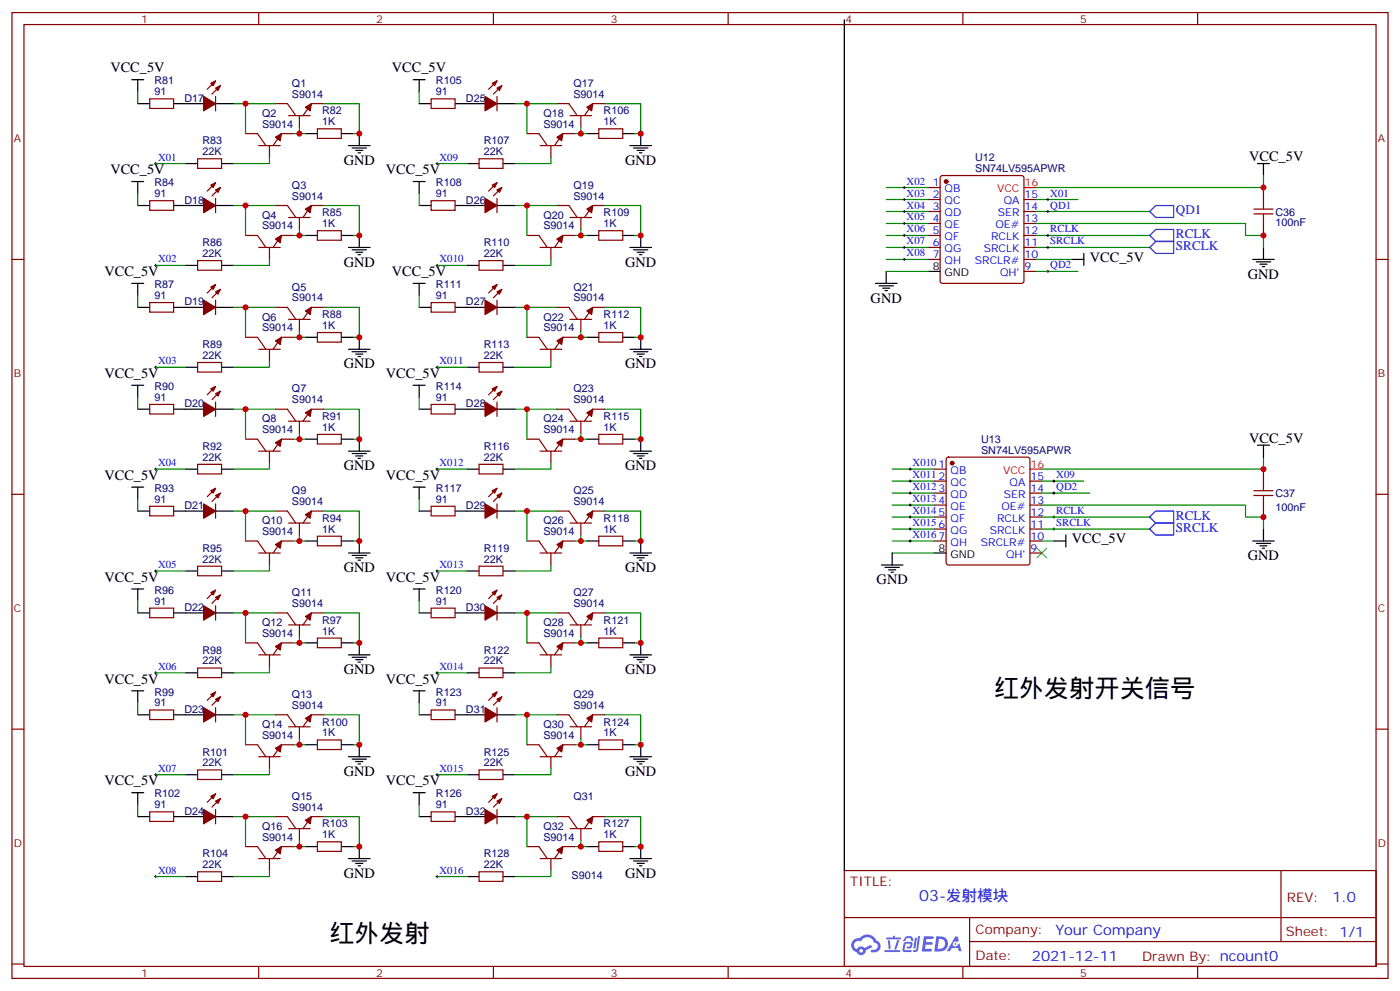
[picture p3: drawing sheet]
<svg xmlns="http://www.w3.org/2000/svg" width="412mm" height="292mm" viewBox="0 0 412 292" stroke-linecap="round" stroke-linejoin="round" font-family="sans-serif">
<g fill="none" stroke="#870000" stroke-width=".35">
<path d="M3.5 3.7h405.4v284.3h-405.4zM7.1 7.2h398.2v277.3h-398.2zM76.2 3.7v3.5M145.3 3.7v3.5M214.5 3.7v3.5M283.6 3.7v3.5M352.8 3.7v3.5M3.5 76.4h3.6M405.3 76.4h3.6M3.5 145.5h3.6M405.3 145.5h3.6M3.5 214.7h3.6"/>
<path d="M405.3 214.7h3.6M248.7 256.3h156.6v28.2h-156.6zM377.3 256.3v20.9M248.7 270.1h156.5M285.6 277.2h119.6M285.6 270.1v14.2M3.5 283.8h3.6M76.2 284.5v3.5M145.3 284.5v3.5M214.5 284.5v3.5M283.6 284.5v3.5M352.8 284.5v3.5"/>
<path d="M405.3 283.8h3.6"/>
</g>
<g fill="#5487ff">
<path d="M272.1 275.6h2.6l.3 .2-.1 .6h-2l-.1 1h1.6l.4 .4-.4 .3h-1.7l-.2 1.2 1.8 .1 .3 .3-.2 .4h-2.9z"/>
<path d="M281.4 275.7h.7l.4 1.3-.7 .3a.74 .74 0 0 0-1.1 .3 .74 .74 0 0 0 .5 1.1 .74 .74 0 0 0 .9-.7l.5-.3 .7 2.4h-.9l-.2-1h-1.9l-.5 1h-.9z"/>
<path d="M269.5 276.1h.6l-.4 2.9a.31 .31 0 0 1-.3 .3 .31 .31 0 0 1-.3-.3z"/>
<path d="M270.4 275.6h.6l-.5 4a.89 .89 0 0 1-.7 .7 .89 .89 0 0 1-.9-.3l1-.5z"/>
<path d="M266.8 275.8l.6-.2 1.2 .1 .5 1.3-.6 .1-.4-.9-1 .1a.95 .95 0 0 1-1 .8l-.1-.2z"/>
<path d="M266.4 277.5l1.8-.2a1.04 1.04 0 0 1 .6 1.1 1.04 1.04 0 0 1-.8 .9h-.7a.29 .29 0 0 1-.3-.4 .29 .29 0 0 1 .3-.2h.7l.2-.8h-1.4l-.4 1.7 1.9 .1a.29 .29 0 0 1 .3 .3 .29 .29 0 0 1-.3 .3h-2l-.4-.3 .2-2.1z"/>
<path d="M260.5 279.7h4.4a.3 .3 0 0 1 .3 .3 .3 .3 0 0 1-.3 .3h-4.3z"/>
<path d="M264.3 276.8h.6l-.5 1.6a1.02 1.02 0 0 1-.7 1.2l-.2-.3z"/>
<path d="M261.5 276.8h.6l.3 2.4-.3 .3-.3-.2z"/>
<path d="M261.1 276h1.9l.2-.5h.5l-.1 .5h1.5a.29 .29 0 0 1 .3 .3 .29 .29 0 0 1-.3 .3h-3.9z"/>
<path d="M275.8 275.6l-.6 4.5h1.4a2.27 2.27 0 0 0 2.7-2.3 2.27 2.27 0 0 0-2.7-2.2zM276.6 276.4a1.5 1.5 0 0 1 1.8 1.6 1.5 1.5 0 0 1-1.9 1.3h-.3z"/>
<path d="M251.4 276.8a2.09 2.09 0 0 0 1 3.5 1.37 1.37 0 0 0 1.5 .9 1.37 1.37 0 0 0 1.1-1.4l2-1-.5-.7-1.8 1a1.4 1.4 0 0 0-2.3 .4 1.32 1.32 0 0 1-.6-1.9 1.32 1.32 0 0 1 1.9-.4 2.02 2.02 0 0 1 2-1.3 2.02 2.02 0 0 1 1.8 1.6 1.09 1.09 0 0 1 1.1 1.4 1.09 1.09 0 0 1-1.6 .7 .41 .41 0 0 0-.5 .3 .41 .41 0 0 0 .4 .5 1.89 1.89 0 0 0 2.4-1.2 1.89 1.89 0 0 0-1.2-2.4 2.98 2.98 0 0 0-5-.6l-1 .1zM253.2 279.9a.52 .52 0 0 1 1 0 .52 .52 0 0 1-1 0z"/>
<circle cx="281.4" cy="277.9" r=".28"/>
</g>
<g fill="none" stroke="#000" stroke-width=".29">
<path d="M45.5 48.2h.7M45.9 47.8v.7M128.4 48.2h.7M128.8 47.8v.7M266 58.7h.7M266 55.2h.7M266.3 54.9v.7M266.3 58.4v.7M308.3 58.7h.7M308.7 58.4v.7M45.5 78.1h.7M45.9 77.8v.7"/>
<path d="M128.4 78.1h.7M128.8 77.8v.7M266 62.3h.7M266 69.3h.7M266 72.8h.7M266 65.8h.7M266 76.4h.7M266.3 61.9v.7M266.3 65.4v.7M266.3 69v.7M266.3 72.5v.7M266.3 76v.7"/>
<path d="M308.3 62.3h.7M308.3 79.9h.7M308.3 69.3h.7M308.3 72.8h.7M308.7 61.9v.7M308.7 69v.7M308.7 72.5v.7M308.7 79.6v.7M45.5 108.1h.7M45.9 107.8v.7M128.4 108.1h.7M128.8 107.8v.7"/>
<path d="M45.5 138.1h.7M45.9 137.8v.7M128.4 138.1h.7M128.8 137.8v.7M267.8 138.1h.7M268.1 137.8v.7M267.8 155.8h.7M267.8 152.2h.7M267.8 145.2h.7M267.8 141.6h.7M267.8 148.7h.7M267.8 159.3h.7"/>
<path d="M268.1 141.3v.7M268.1 144.8v.7M268.1 148.3v.7M268.1 151.9v.7M268.1 155.4v.7M268.1 158.9v.7M310.1 155.8h.7M310.1 152.2h.7M310.1 145.2h.7M310.1 141.6h.7M310.4 141.3v.7M310.4 144.8v.7"/>
<path d="M310.4 151.9v.7M310.4 155.4v.7M45.5 168.1h.7M45.9 167.7v.8M128.4 168.1h.7M128.8 167.7v.8M45.5 198.1h.7M45.9 197.7v.7M128.4 198.1h.7M128.8 197.7v.7M45.5 228.1h.7M45.9 227.7v.7"/>
<path d="M128.4 228.1h.7M128.8 227.7v.7M45.5 258.1h.7M45.9 257.7v.7M128.4 258.1h.7M128.8 257.7v.7"/>
</g>
<g fill="none" stroke="#000" stroke-width=".35">
<path d="M248.7 5.8v250.5M38.8 23.5h3.5M40.6 30.5h3.5M40.6 23.5v3.5M51.2 30.5h8.8M63.5 30.5h5.3M90 39.3h3.5M100.5 39.3h3.6M105.8 39.3v3.6M121.7 23.5h3.5M123.5 30.5h3.5M123.5 23.5v3.5"/>
<path d="M134.1 30.5h8.8M146.4 30.5h5.3M172.9 39.3h3.5M183.4 39.3h3.6M188.7 39.3v3.6M38.8 53.4h3.5M40.6 53.4v3.6M54.7 48.2h3.5M65.3 48.2h3.5M102.7 42.9h6.3M103.7 43.6h4.2M104.8 44.3h2.1"/>
<path d="M105.5 45h.7M121.7 53.4h3.5M123.5 53.4v3.6M137.6 48.2h3.5M148.2 48.2h3.5M185.6 42.9h6.3M186.6 43.6h4.3M187.7 44.3h2.1M188.4 45h.7M370.4 48.2h3.5M372.2 48.2v3.5M40.6 60.5h3.5"/>
<path d="M51.2 60.5h8.8M54.7 78.1h3.5M63.5 60.5h5.3M65.3 78.1h3.5M90 69.3h3.5M100.5 69.3h3.6M102.7 72.8h6.3M103.7 73.6h4.2M104.8 74.3h2.1M105.5 75h.7M105.8 69.3v3.5M123.5 60.5h3.5"/>
<path d="M134.1 60.5h8.8M137.6 78.1h3.5M146.4 60.5h5.3M148.2 78.1h3.5M172.9 69.3h3.5M183.4 69.3h3.6M185.6 72.8h6.3M186.6 73.6h4.3M187.7 74.3h2.1M188.4 75h.7M188.7 69.3v3.5M261.1 79.9v3.5"/>
<path d="M273.4 79.9h3.5M315.7 76.4h3.6M319.3 74.6v3.5M369 76.4h6.4M370.1 77.1h4.2M371.1 77.8h2.1M371.8 78.5h.7M372.2 72.8v3.6M38.8 83.4h3.5M40.6 90.5h3.5M40.6 83.4v3.6M51.2 90.5h8.8"/>
<path d="M63.5 90.5h5.3M90 99.3h3.5M100.5 99.3h3.6M105.8 99.3v3.5M121.7 83.4h3.5M123.5 90.5h3.5M123.5 83.4v3.6M134.1 90.5h8.8M146.4 90.5h5.3M172.9 99.3h3.5M183.4 99.3h3.6M188.7 99.3v3.5"/>
<path d="M257.9 83.4h6.3M258.9 84.1h4.3M260 84.8h2.1M260.7 85.5h.7M38.8 113.4h3.5M40.6 113.4v3.5M54.7 108.1h3.5M65.3 108.1h3.5M102.7 102.8h6.3M103.7 103.5h4.2M104.8 104.2h2.1M105.5 105h.7"/>
<path d="M121.7 113.4h3.5M123.5 113.4v3.5M137.6 108.1h3.5M148.2 108.1h3.5M185.6 102.8h6.3M186.6 103.5h4.3M187.7 104.2h2.1M188.4 105h.7M40.6 120.5h3.5M51.2 120.5h8.8M54.7 138.1h3.5M63.5 120.5h5.3"/>
<path d="M65.3 138.1h3.5M90 129.3h3.5M100.5 129.3h3.6M102.7 132.8h6.3M103.7 133.5h4.2M104.8 134.2h2.1M105.5 134.9h.7M105.8 129.3v3.5M123.5 120.5h3.5M134.1 120.5h8.8M137.6 138.1h3.5M146.4 120.5h5.3"/>
<path d="M148.2 138.1h3.5M172.9 129.3h3.5M183.4 129.3h3.6M185.6 132.8h6.3M186.6 133.5h4.3M187.7 134.2h2.1M188.4 134.9h.7M188.7 129.3v3.5M370.4 131.1h3.5M372.2 131.1v3.5M38.8 143.4h3.5M40.6 150.5h3.5"/>
<path d="M40.6 143.4v3.5M51.2 150.5h8.8M63.5 150.5h5.3M90 159.3h3.5M100.5 159.3h3.6M105.8 159.3v3.5M121.7 143.4h3.5M123.5 150.5h3.5M123.5 143.4v3.5M134.1 150.5h8.8M146.4 150.5h5.3M172.9 159.3h3.5"/>
<path d="M183.4 159.3h3.6M188.7 159.3v3.5M310.4 159.3h3.6M314 157.5v3.5M369 159.3h6.4M370.1 160h4.2M372.2 155.8v3.5M38.8 173.4h3.5M40.6 173.4v3.5M54.7 168.1h3.5M65.3 168.1h3.5M102.7 162.8h6.3"/>
<path d="M103.7 163.5h4.2M104.8 164.2h2.1M105.5 164.9h.7M121.7 173.4h3.5M123.5 173.4v3.5M137.6 168.1h3.5M148.2 168.1h3.5M185.6 162.8h6.3M186.6 163.5h4.3M187.7 164.2h2.1M188.4 164.9h.7M259.6 166.3h6.4"/>
<path d="M260.7 167h4.2M261.8 167.7h2.1M262.5 168.5h.7M262.8 162.8v3.5M275.2 162.8h3.5M371.1 160.7h2.1M371.8 161.4h.7M40.6 180.4h3.5M51.2 180.4h8.8M54.7 198.1h3.5M63.5 180.4h5.3M65.3 198.1h3.5"/>
<path d="M90 189.3h3.5M100.5 189.3h3.6M102.7 192.8h6.3M103.7 193.5h4.2M104.8 194.2h2.1M105.5 194.9h.7M105.8 189.3v3.5M123.5 180.4h3.5M134.1 180.4h8.8M137.6 198.1h3.5M146.4 180.4h5.3M148.2 198.1h3.5"/>
<path d="M172.9 189.3h3.5M183.4 189.3h3.6M185.6 192.8h6.3M186.6 193.5h4.3M187.7 194.2h2.1M188.4 194.9h.7M188.7 189.3v3.5M38.8 203.4h3.5M40.6 210.4h3.5M40.6 203.4v3.5M51.2 210.4h8.8M63.5 210.4h5.3"/>
<path d="M90 219.3h3.5M100.5 219.3h3.6M105.8 219.3v3.5M121.7 203.4h3.5M123.5 210.4h3.5M123.5 203.4v3.5M134.1 210.4h8.8M146.4 210.4h5.3M172.9 219.3h3.5M183.4 219.3h3.6M188.7 219.3v3.5M38.8 233.4h3.5"/>
<path d="M40.6 233.4v3.5M54.7 228.1h3.5M65.3 228.1h3.5M102.7 222.8h6.3M103.7 223.5h4.2M104.8 224.2h2.1M105.5 224.9h.7M121.7 233.4h3.5M123.5 233.4v3.5M137.6 228.1h3.5M148.2 228.1h3.5M185.6 222.8h6.3"/>
<path d="M186.6 223.5h4.3M187.7 224.2h2.1M188.4 224.9h.7M40.6 240.4h3.5M51.2 240.4h8.8M54.7 258.1h3.5M63.5 240.4h5.3M65.3 258.1h3.5M90 249.2h3.5M100.5 249.2h3.6M102.7 252.8h6.3M103.7 253.5h4.2"/>
<path d="M104.8 254.2h2.1M105.5 254.9h.7M105.8 249.2v3.6M123.5 240.4h3.5M134.1 240.4h8.8M137.6 258.1h3.5M146.4 240.4h5.3M148.2 258.1h3.5M172.9 249.2h3.5M183.4 249.2h3.6M185.6 252.8h6.3M186.6 253.5h4.3"/>
<path d="M187.7 254.2h2.1M188.4 254.9h.7M188.7 249.2v3.6"/>
</g>
<g fill="#870000" stroke="#870000" stroke-width=".35">
<path d="M60 58.4l3.5 2.1-3.5 2.1z"/>
<path d="M63.5 55.9l1.4-.7-.7 1.4z"/>
<path d="M62.1 54.5l1.4-.7-.7 1.4z"/>
<path d="M60 88.4l3.5 2.1-3.5 2.1z"/>
<path d="M63.5 85.9l1.4-.7-.7 1.4z"/>
<path d="M62.1 84.5l1.4-.7-.7 1.4z"/>
<path d="M60 118.4l3.5 2.1-3.5 2.1z"/>
<path d="M63.5 115.9l1.4-.7-.7 1.4z"/>
<path d="M62.1 114.5l1.4-.7-.7 1.4z"/>
<path d="M60 148.3l3.5 2.2-3.5 2.1z"/>
<path d="M63.5 145.9l1.4-.7-.7 1.4z"/>
<path d="M62.1 144.5l1.4-.7-.7 1.4z"/>
<path d="M60 178.3l3.5 2.1-3.5 2.2z"/>
<path d="M63.5 175.9l1.4-.7-.7 1.4z"/>
<path d="M62.1 174.4l1.4-.7-.7 1.5z"/>
<path d="M60 208.3l3.5 2.1-3.5 2.1z"/>
<path d="M63.5 205.8l1.4-.7-.7 1.5z"/>
<path d="M62.1 204.4l1.4-.7-.7 1.4z"/>
<path d="M60 238.3l3.5 2.1-3.5 2.1z"/>
<path d="M63.5 235.8l1.4-.7-.7 1.4z"/>
<path d="M62.1 234.4l1.4-.7-.7 1.4z"/>
<path d="M142.9 28.4l3.5 2.1-3.5 2.1z"/>
<path d="M146.4 25.9l1.4-.7-.7 1.4z"/>
<path d="M145 24.5l1.4-.7-.7 1.4z"/>
<path d="M142.9 58.4l3.5 2.1-3.5 2.1z"/>
<path d="M146.4 55.9l1.4-.7-.7 1.4z"/>
<path d="M145 54.5l1.4-.7-.7 1.4z"/>
<path d="M142.9 88.4l3.5 2.1-3.5 2.1z"/>
<path d="M146.4 85.9l1.4-.7-.7 1.4z"/>
<path d="M145 84.5l1.4-.7-.7 1.4z"/>
<path d="M142.9 118.4l3.5 2.1-3.5 2.1z"/>
<path d="M146.4 115.9l1.4-.7-.7 1.4z"/>
<path d="M145 114.5l1.4-.7-.7 1.4z"/>
<path d="M142.9 148.3l3.5 2.2-3.5 2.1z"/>
<path d="M146.4 145.9l1.4-.7-.7 1.4z"/>
<path d="M145 144.5l1.4-.7-.7 1.4z"/>
<path d="M142.9 178.3l3.5 2.1-3.5 2.2z"/>
<path d="M146.4 175.9l1.4-.7-.7 1.4z"/>
<path d="M145 174.4l1.4-.7-.7 1.5z"/>
<path d="M142.9 208.3l3.5 2.1-3.5 2.1z"/>
<path d="M146.4 205.8l1.4-.7-.7 1.5z"/>
<path d="M145 204.4l1.4-.7-.7 1.4z"/>
<path d="M142.9 238.3l3.5 2.1-3.5 2.1z"/>
<path d="M146.4 235.8l1.4-.7-.7 1.4z"/>
<path d="M145 234.4l1.4-.7-.7 1.4z"/>
<path d="M172.9 31.6l1.7-1.1-.3 2.1z"/>
<path d="M164 40.4l1.8-1.1-.3 2.2z"/>
<path d="M172.9 91.5l1.7-1-.3 2.1z"/>
<path d="M164 100.4l1.8-1.1-.3 2.1z"/>
<path d="M172.9 121.5l1.7-1-.3 2.1z"/>
<path d="M164 130.4l1.8-1.1-.3 2.1z"/>
<path d="M172.9 151.5l1.7-1-.3 2.1z"/>
<path d="M164 160.3l1.8-1-.3 2.1z"/>
<path d="M172.9 181.5l1.7-1.1-.3 2.2z"/>
<path d="M164 190.3l1.8-1-.3 2.1z"/>
<path d="M172.9 211.5l1.7-1.1-.3 2.1z"/>
<path d="M164 220.3l1.8-1-.3 2.1z"/>
<path d="M172.9 241.5l1.7-1.1-.3 2.1z"/>
<path d="M164 250.3l1.8-1.1-.3 2.2z"/>
<path d="M172.9 61.6l1.7-1.1-.3 2.1z"/>
<path d="M164 70.4l1.8-1.1-.3 2.1z"/>
<path d="M90 31.6l1.7-1.1-.3 2.1z"/>
<path d="M81.1 40.4l1.8-1.1-.4 2.2z"/>
<path d="M90 91.5l1.7-1-.3 2.1z"/>
<path d="M81.1 100.4l1.8-1.1-.4 2.1z"/>
<path d="M90 121.5l1.7-1-.3 2.1z"/>
<path d="M81.1 130.4l1.8-1.1-.4 2.1z"/>
<path d="M90 151.5l1.7-1-.3 2.1z"/>
<path d="M81.1 160.3l1.8-1-.4 2.1z"/>
<path d="M90 181.5l1.7-1.1-.3 2.2z"/>
<path d="M81.1 190.3l1.8-1-.4 2.1z"/>
<path d="M90 211.5l1.7-1.1-.3 2.1z"/>
<path d="M81.1 220.3l1.8-1-.4 2.1z"/>
<path d="M90 241.5l1.7-1.1-.3 2.1z"/>
<path d="M81.1 250.3l1.8-1.1-.4 2.2z"/>
<path d="M90 61.6l1.7-1.1-.3 2.1z"/>
<path d="M81.1 70.4l1.8-1.1-.4 2.1z"/>
<path d="M60 28.4l3.5 2.1-3.5 2.1z"/>
<path d="M63.5 25.9l1.4-.7-.7 1.4z"/>
<path d="M62.1 24.5l1.4-.7-.7 1.4z"/>
<circle cx="278.7" cy="53.4" r=".53"/>
<circle cx="280.5" cy="136.3" r=".53"/>
</g>
<g fill="none" stroke="#870000" stroke-width=".35">
<path d="M44.1 29.1h7.1v2.8h-7.1zM63.5 28.4v4.2M63.5 23.8l-2.5 2.5M64.9 25.2l-2.5 2.5M72.3 39.3h3.5l2.5 3.6M81.1 30.5h3.6l2.4 3.5M85 34h6.4M86.4 39.3h-3.5l-2.5 3.6M88.2 34v3.6M93.5 37.9h7v2.8h-7zM95.2 30.5h-3.5l-2.4 3.5M127 29.1h7.1v2.8h-7.1z"/>
<path d="M146.4 23.8l-2.5 2.5M146.4 28.4v4.2M147.8 25.2l-2.5 2.5M155.2 39.3h3.5l2.5 3.6M164 30.5h3.6l2.4 3.5M167.9 34h6.4M169.3 39.3h-3.5l-2.5 3.6M171.1 34v3.6M176.4 37.9h7v2.8h-7zM178.2 30.5h-3.6l-2.4 3.5M44.1 59.1h7.1v2.8h-7.1zM58.2 46.7h7.1v2.9h-7.1z"/>
<path d="M63.5 53.8l-2.5 2.5M63.5 58.4v4.2M64.9 55.2l-2.5 2.5M76.2 42.9h6.3M79.4 42.9v3.5M127 59.1h7.1v2.8h-7.1zM141.1 46.7h7.1v2.9h-7.1zM146.4 58.4v4.2M146.4 53.8l-2.5 2.5M147.8 55.2l-2.5 2.5M159.1 42.9h6.4M162.3 42.9v3.5"/>
<path d="M273.4 55.2h3.5M273.4 58.7h3.5M277.2 51.9l.4-.2h23.3l.5 .2 .2 .5v30.3l-.2 .5-.5 .2h-23.3l-.5-.2-.2-.5v-30.3zM301.6 58.7h3.6M372.2 55.2v3.5M58.2 76.7h7.1v2.9h-7.1zM72.3 69.3h3.5l2.5 3.5M76.2 72.8h6.3M79.4 72.8v3.6M81.1 60.5h3.6l2.4 3.5M85 64h6.4M86.4 69.3h-3.5l-2.5 3.5"/>
<path d="M88.2 64v3.6M93.5 67.9h7v2.8h-7zM95.2 60.5h-3.5l-2.4 3.5M141.1 76.7h7.1v2.9h-7.1zM155.2 69.3h3.5l2.5 3.5M159.1 72.8h6.4M162.3 72.8v3.6M164 60.5h3.6l2.4 3.5M167.9 64h6.4M169.3 69.3h-3.5l-2.5 3.5M171.1 64v3.6M176.4 67.9h7v2.8h-7z"/>
<path d="M178.2 60.5h-3.6l-2.4 3.5M273.4 69.3h3.5M273.4 72.8h3.5M273.4 62.3h3.5M273.4 65.8h3.5M273.4 76.4h3.5M301.6 69.3h3.6M301.6 72.8h3.6M301.6 62.3h3.6M301.6 65.8h3.6M301.6 76.4h3.6M301.6 79.9h3.6"/>
<path d="M372.2 65.8v3.5M44.1 89.1h7.1v2.8h-7.1zM63.5 88.4v4.2M63.5 83.8l-2.5 2.5M64.9 85.2l-2.5 2.5M72.3 99.3h3.5l2.5 3.5M81.1 90.5h3.6l2.4 3.5M85 94h6.4M86.4 99.3h-3.5l-2.5 3.5M88.2 94v3.5M93.5 97.9h7v2.8h-7zM95.2 90.5h-3.5l-2.4 3.5"/>
<path d="M127 89.1h7.1v2.8h-7.1zM146.4 88.4v4.2M146.4 83.8l-2.5 2.5M147.8 85.2l-2.5 2.5M155.2 99.3h3.5l2.5 3.5M164 90.5h3.6l2.4 3.5M167.9 94h6.4M169.3 99.3h-3.5l-2.5 3.5M171.1 94v3.5M176.4 97.9h7v2.8h-7zM178.2 90.5h-3.6l-2.4 3.5M44.1 119.1h7.1v2.8h-7.1z"/>
<path d="M58.2 106.7h7.1v2.8h-7.1zM63.5 118.4v4.2M63.5 113.8l-2.5 2.4M64.9 115.2l-2.5 2.5M76.2 102.8h6.3M79.4 102.8v3.6M127 119.1h7.1v2.8h-7.1zM141.1 106.7h7.1v2.8h-7.1zM146.4 118.4v4.2M146.4 113.8l-2.5 2.4M147.8 115.2l-2.5 2.5M159.1 102.8h6.4"/>
<path d="M162.3 102.8v3.6M58.2 136.7h7.1v2.8h-7.1zM72.3 129.3h3.5l2.5 3.5M76.2 132.8h6.3M79.4 132.8v3.5M81.1 120.5h3.6l2.4 3.5M85 124h6.4M86.4 129.3h-3.5l-2.5 3.5M88.2 124v3.5M93.5 127.9h7v2.8h-7zM95.2 120.5h-3.5l-2.4 3.5M141.1 136.7h7.1v2.8h-7.1z"/>
<path d="M155.2 129.3h3.5l2.5 3.5M159.1 132.8h6.4M162.3 132.8v3.5M164 120.5h3.6l2.4 3.5M167.9 124h6.4M169.3 129.3h-3.5l-2.5 3.5M171.1 124v3.5M176.4 127.9h7v2.8h-7zM178.2 120.5h-3.6l-2.4 3.5M275.2 138.1h3.5M278.9 134.8l.5-.2h23.3l.5 .2 .2 .5v30.3l-.2 .5-.5 .2h-23.3l-.5-.2-.2-.5v-30.3zM372.2 138.1v3.5"/>
<path d="M44.1 149h7.1v2.9h-7.1zM63.5 148.3v4.3M63.5 143.8l-2.5 2.4M64.9 145.2l-2.5 2.4M72.3 159.3h3.5l2.5 3.5M81.1 150.5h3.6l2.4 3.5M85 154h6.4M86.4 159.3h-3.5l-2.5 3.5M88.2 154v3.5M93.5 157.9h7v2.8h-7zM95.2 150.5h-3.5l-2.4 3.5M127 149h7.1v2.9h-7.1z"/>
<path d="M146.4 148.3v4.3M146.4 143.8l-2.5 2.4M147.8 145.2l-2.5 2.4M155.2 159.3h3.5l2.5 3.5M164 150.5h3.6l2.4 3.5M167.9 154h6.4M169.3 159.3h-3.5l-2.5 3.5M171.1 154v3.5M176.4 157.9h7v2.8h-7zM178.2 150.5h-3.6l-2.4 3.5M275.2 159.3h3.5M275.2 141.6h3.5"/>
<path d="M275.2 145.2h3.5M275.2 148.7h3.5M275.2 152.2h3.5M275.2 155.8h3.5M303.4 159.3h3.5M303.4 141.6h3.5M303.4 145.2h3.5M303.4 148.7h3.5M303.4 152.2h3.5M303.4 155.8h3.5M372.2 148.7v3.5M44.1 179h7.1v2.9h-7.1z"/>
<path d="M58.2 166.7h7.1v2.8h-7.1zM63.5 178.3v4.3M63.5 173.7l-2.5 2.5M64.9 175.2l-2.5 2.4M76.2 162.8h6.3M79.4 162.8v3.5M127 179h7.1v2.9h-7.1zM141.1 166.7h7.1v2.8h-7.1zM146.4 178.3v4.3M146.4 173.7l-2.5 2.5M147.8 175.2l-2.5 2.4M159.1 162.8h6.4"/>
<path d="M162.3 162.8v3.5M303.4 162.8h3.5M58.2 196.7h7.1v2.8h-7.1zM72.3 189.3h3.5l2.5 3.5M76.2 192.8h6.3M79.4 192.8v3.5M81.1 180.4h3.6l2.4 3.6M85 184h6.4M86.4 189.3h-3.5l-2.5 3.5M88.2 184v3.5M93.5 187.9h7v2.8h-7zM95.2 180.4h-3.5l-2.4 3.6"/>
<path d="M141.1 196.7h7.1v2.8h-7.1zM155.2 189.3h3.5l2.5 3.5M159.1 192.8h6.4M162.3 192.8v3.5M164 180.4h3.6l2.4 3.6M167.9 184h6.4M169.3 189.3h-3.5l-2.5 3.5M171.1 184v3.5M176.4 187.9h7v2.8h-7zM178.2 180.4h-3.6l-2.4 3.6M44.1 209h7.1v2.8h-7.1zM63.5 208.3v4.2"/>
<path d="M63.5 203.7l-2.5 2.5M64.9 205.1l-2.5 2.5M72.3 219.3h3.5l2.5 3.5M81.1 210.4h3.6l2.4 3.6M85 214h6.4M86.4 219.3h-3.5l-2.5 3.5M88.2 214v3.5M93.5 217.8h7v2.9h-7zM95.2 210.4h-3.5l-2.4 3.6M127 209h7.1v2.8h-7.1zM146.4 208.3v4.2M146.4 203.7l-2.5 2.5"/>
<path d="M147.8 205.1l-2.5 2.5M155.2 219.3h3.5l2.5 3.5M164 210.4h3.6l2.4 3.6M167.9 214h6.4M169.3 219.3h-3.5l-2.5 3.5M171.1 214v3.5M176.4 217.8h7v2.9h-7zM178.2 210.4h-3.6l-2.4 3.6M44.1 239h7.1v2.8h-7.1zM58.2 226.7h7.1v2.8h-7.1zM63.5 238.3v4.2M63.5 233.7l-2.5 2.5"/>
<path d="M64.9 235.1l-2.5 2.5M76.2 222.8h6.3M79.4 222.8v3.5M127 239h7.1v2.8h-7.1zM141.1 226.7h7.1v2.8h-7.1zM146.4 238.3v4.2M146.4 233.7l-2.5 2.5M147.8 235.1l-2.5 2.5M159.1 222.8h6.4M162.3 222.8v3.5M58.2 256.6h7.1v2.9h-7.1zM72.3 249.2h3.5l2.5 3.6"/>
<path d="M76.2 252.8h6.3M79.4 252.8v3.5M81.1 240.4h3.6l2.4 3.5M85 243.9h6.4M86.4 249.2h-3.5l-2.5 3.6M88.2 243.9v3.6M93.5 247.8h7v2.8h-7zM95.2 240.4h-3.5l-2.4 3.5M141.1 256.6h7.1v2.9h-7.1zM155.2 249.2h3.5l2.5 3.6M159.1 252.8h6.4M162.3 252.8v3.5"/>
<path d="M164 240.4h3.6l2.4 3.5M167.9 243.9h6.4M169.3 249.2h-3.5l-2.5 3.6M171.1 243.9v3.6M176.4 247.8h7v2.8h-7zM178.2 240.4h-3.6l-2.4 3.5"/>
</g>
<g fill="none" stroke="#008700" stroke-width=".35">
<path d="M40.6 27v3.5M68.8 30.5h12.3M72.3 30.5v8.8M86.4 39.3h1.8M88.2 37.6v1.7h1.8M95.2 30.5h10.6v8.8h-1.7M123.5 27v3.5M151.7 30.5h12.3M155.2 30.5v8.8M169.3 39.3h1.8M171.1 37.6v1.7h1.8M178.2 30.5h10.5v8.8h-1.7"/>
<path d="M40.6 57v3.5M45.9 48.2h8.8M79.4 46.4v1.8h-10.6M123.5 57v3.5M128.8 48.2h8.8M162.3 46.4v1.8h-10.6M261.1 55.2h12.3M261.1 58.7h12.3M305.2 58.7h12.3M372.2 51.7v3.5h-67M45.9 78.1h8.8M68.8 60.5h12.3"/>
<path d="M72.3 60.5v8.8M79.4 76.4v1.7h-10.6M86.4 69.3h1.8M88.2 67.6v1.7h1.8M95.2 60.5h10.6v8.8h-1.7M128.8 78.1h8.8M151.7 60.5h12.3M155.2 60.5v8.8M162.3 76.4v1.7h-10.6M169.3 69.3h1.8M171.1 67.6v1.7h1.8M178.2 60.5h10.5v8.8h-1.7"/>
<path d="M261.1 69.3h12.3M261.1 79.9h12.3M261.1 76.4h12.3M261.1 62.3h12.3M261.1 72.8h12.3M261.1 65.8h12.3M305.2 65.8h61.7v3.5h5.3v3.5M305.2 69.3h33.5M305.2 79.9h12.3M305.2 76.4h10.5M305.2 62.3h33.5M305.2 72.8h33.5"/>
<path d="M40.6 87v3.5M68.8 90.5h12.3M72.3 90.5v8.8M86.4 99.3h1.8M88.2 97.5v1.8h1.8M95.2 90.5h10.6v8.8h-1.7M123.5 87v3.5M151.7 90.5h12.3M155.2 90.5v8.8M169.3 99.3h1.8M171.1 97.5v1.8h1.8M178.2 90.5h10.5v8.8h-1.7"/>
<path d="M40.6 116.9v3.6M45.9 108.1h8.8M79.4 106.4v1.7h-10.6M123.5 116.9v3.6M128.8 108.1h8.8M162.3 106.4v1.7h-10.6M45.9 138.1h8.8M68.8 120.5h12.3M72.3 120.5v8.8M79.4 136.3v1.8h-10.6M86.4 129.3h1.8M88.2 127.5v1.8h1.8"/>
<path d="M95.2 120.5h10.6v8.8h-1.7M128.8 138.1h8.8M151.7 120.5h12.3M155.2 120.5v8.8M162.3 136.3v1.8h-10.6M169.3 129.3h1.8M171.1 127.5v1.8h1.8M178.2 120.5h10.5v8.8h-1.7M262.8 138.1h12.4M372.2 134.6v3.5h-65.3M40.6 146.9v3.6M68.8 150.5h12.3"/>
<path d="M72.3 150.5v8.8M86.4 159.3h1.8M88.2 157.5v1.8h1.8M95.2 150.5h10.6v8.8h-1.7M123.5 146.9v3.6M151.7 150.5h12.3M155.2 150.5v8.8M169.3 159.3h1.8M171.1 157.5v1.8h1.8M178.2 150.5h10.5v8.8h-1.7M262.8 159.3h12.4M262.8 141.6h12.4"/>
<path d="M262.8 155.8h12.4M262.8 152.2h12.4M262.8 148.7h12.4M262.8 145.2h12.4M306.9 148.7h60v3.5h5.3v3.6M306.9 159.3h3.5M306.9 141.6h12.4M306.9 155.8h31.8M306.9 152.2h31.8M306.9 145.2h14.1M40.6 176.9v3.5M45.9 168.1h8.8"/>
<path d="M79.4 166.3v1.8h-10.6M123.5 176.9v3.5M128.8 168.1h8.8M162.3 166.3v1.8h-10.6M262.8 162.8h12.4M45.9 198.1h8.8M68.8 180.4h12.3M72.3 180.4v8.9M79.4 196.3v1.8h-10.6M86.4 189.3h1.8M88.2 187.5v1.8h1.8M95.2 180.4h10.6v8.9h-1.7"/>
<path d="M128.8 198.1h8.8M151.7 180.4h12.3M155.2 180.4v8.9M162.3 196.3v1.8h-10.6M169.3 189.3h1.8M171.1 187.5v1.8h1.8M178.2 180.4h10.5v8.9h-1.7M40.6 206.9v3.5M68.8 210.4h12.3M72.3 210.4v8.9M86.4 219.3h1.8M88.2 217.5v1.8h1.8"/>
<path d="M95.2 210.4h10.6v8.9h-1.7M123.5 206.9v3.5M151.7 210.4h12.3M155.2 210.4v8.9M169.3 219.3h1.8M171.1 217.5v1.8h1.8M178.2 210.4h10.5v8.9h-1.7M40.6 236.9v3.5M45.9 228.1h8.8M79.4 226.3v1.8h-10.6M123.5 236.9v3.5M128.8 228.1h8.8"/>
<path d="M162.3 226.3v1.8h-10.6M45.9 258.1h8.8M68.8 240.4h12.3M72.3 240.4v8.8M79.4 256.3v1.8h-10.6M86.4 249.2h1.8M88.2 247.5v1.7h1.8M95.2 240.4h10.6v8.8h-1.7M128.8 258.1h8.8M151.7 240.4h12.3M155.2 240.4v8.8M162.3 256.3v1.8h-10.6"/>
<path d="M169.3 249.2h1.8M171.1 247.5v1.7h1.8M178.2 240.4h10.5v8.8h-1.7"/>
</g>
<path d="M305.5 161.4l2.8 2.8M308.3 161.4l-2.8 2.8" fill="none" stroke="#3c3" stroke-width=".35"/>
<path d="M301.6 55.2h3.6M303.4 138.1h3.5" fill="none" stroke="#f00" stroke-width=".35"/>
<path d="M372.2 58.7v2.9M369.4 63h5.6M369.4 61.6h5.6M372.2 63v2.8M369.4 145.9h5.6M369.4 144.5h5.6M372.2 141.6v2.9M372.2 145.9v2.8" fill="none" stroke="#a10000" stroke-width=".35"/>
<path d="M338.7 72.8l1.7-1.7h5.3v3.5h-5.3zM338.7 69.3l1.7-1.7h5.3v3.5h-5.3zM338.7 62.3l1.7-1.8h5.3v3.5h-5.3zM338.7 155.8l1.7-1.8h5.3v3.5h-5.3zM338.7 152.2l1.7-1.7h5.3v3.5h-5.3z" fill="none" stroke="#00f" stroke-width=".35"/>
<g fill="#c00">
<circle cx="188.7" cy="249.2" r=".88"/>
<circle cx="155.2" cy="240.4" r=".88"/>
<circle cx="171.1" cy="249.2" r=".88"/>
<circle cx="188.7" cy="189.3" r=".88"/>
<circle cx="155.2" cy="180.4" r=".88"/>
<circle cx="171.1" cy="189.3" r=".88"/>
<circle cx="188.7" cy="129.3" r=".88"/>
<circle cx="155.2" cy="120.5" r=".88"/>
<circle cx="171.1" cy="129.3" r=".88"/>
<circle cx="171.1" cy="39.3" r=".88"/>
<circle cx="155.2" cy="30.5" r=".88"/>
<circle cx="188.7" cy="39.3" r=".88"/>
<circle cx="171.1" cy="99.3" r=".88"/>
<circle cx="155.2" cy="90.5" r=".88"/>
<circle cx="188.7" cy="99.3" r=".88"/>
<circle cx="171.1" cy="159.3" r=".88"/>
<circle cx="155.2" cy="150.5" r=".88"/>
<circle cx="188.7" cy="159.3" r=".88"/>
<circle cx="171.1" cy="219.3" r=".88"/>
<circle cx="155.2" cy="210.4" r=".88"/>
<circle cx="188.7" cy="219.3" r=".88"/>
<circle cx="171.1" cy="69.3" r=".88"/>
<circle cx="155.2" cy="60.5" r=".88"/>
<circle cx="188.7" cy="69.3" r=".88"/>
<circle cx="105.8" cy="69.3" r=".88"/>
<circle cx="72.3" cy="60.5" r=".88"/>
<circle cx="88.2" cy="69.3" r=".88"/>
<circle cx="105.8" cy="219.3" r=".88"/>
<circle cx="72.3" cy="210.4" r=".88"/>
<circle cx="88.2" cy="219.3" r=".88"/>
<circle cx="105.8" cy="159.3" r=".88"/>
<circle cx="72.3" cy="150.5" r=".88"/>
<circle cx="88.2" cy="159.3" r=".88"/>
<circle cx="105.8" cy="99.3" r=".88"/>
<circle cx="72.3" cy="90.5" r=".88"/>
<circle cx="88.2" cy="99.3" r=".88"/>
<circle cx="105.8" cy="39.3" r=".88"/>
<circle cx="72.3" cy="30.5" r=".88"/>
<circle cx="88.2" cy="39.3" r=".88"/>
<circle cx="88.2" cy="129.3" r=".88"/>
<circle cx="72.3" cy="120.5" r=".88"/>
<circle cx="105.8" cy="129.3" r=".88"/>
<circle cx="88.2" cy="189.3" r=".88"/>
<circle cx="72.3" cy="180.4" r=".88"/>
<circle cx="105.8" cy="189.3" r=".88"/>
<circle cx="88.2" cy="249.2" r=".88"/>
<circle cx="72.3" cy="240.4" r=".88"/>
<circle cx="105.8" cy="249.2" r=".88"/>
<circle cx="372.2" cy="69.3" r=".88"/>
<circle cx="372.2" cy="55.2" r=".88"/>
<circle cx="372.2" cy="138.1" r=".88"/>
<circle cx="372.2" cy="152.2" r=".88"/>
</g>
<g font-size="7.4">
<text x="292.8" y="205.1">红外发射开关信号</text>
<text x="97" y="277.5">红外发射</text>
</g>
<text font-size="4.6" fill="#00f" x="270.8" y="265.3">03-发射模块</text>
<g font-size="4.2">
<text x="32.5" y="21.3">VCC_5V</text>
<text x="115.4" y="21.3">VCC_5V</text>
<text x="367.9" y="47.4">VCC_5V</text>
<text x="32.5" y="51.3">VCC_5V</text>
<text x="101.2" y="48.5">GND</text>
<text x="113.7" y="51.3">VCC_5V</text>
<text x="184.1" y="48.5">GND</text>
<text x="321" y="77">VCC_5V</text>
<text x="30.7" y="81.3">VCC_5V</text>
<text x="101.2" y="78.5">GND</text>
<text x="115.4" y="81.3">VCC_5V</text>
<text x="184.1" y="78.5">GND</text>
<text x="367.6" y="82">GND</text>
<text x="256.5" y="89.1">GND</text>
<text x="30.7" y="111.3">VCC_5V</text>
<text x="101.2" y="108.5">GND</text>
<text x="113.7" y="111.3">VCC_5V</text>
<text x="184.1" y="108.5">GND</text>
<text x="367.9" y="130.4">VCC_5V</text>
<text x="30.7" y="141.3">VCC_5V</text>
<text x="101.2" y="138.5">GND</text>
<text x="113.7" y="141.3">VCC_5V</text>
<text x="184.1" y="138.5">GND</text>
<text x="315.7" y="159.9">VCC_5V</text>
<text x="367.6" y="164.9">GND</text>
<text x="30.7" y="171.3">VCC_5V</text>
<text x="101.2" y="168.5">GND</text>
<text x="113.7" y="171.3">VCC_5V</text>
<text x="184.1" y="168.5">GND</text>
<text x="258.2" y="172">GND</text>
<text x="30.7" y="201.3">VCC_5V</text>
<text x="101.2" y="198.4">GND</text>
<text x="113.7" y="201.3">VCC_5V</text>
<text x="184.1" y="198.4">GND</text>
<text x="30.7" y="231.2">VCC_5V</text>
<text x="101.2" y="228.4">GND</text>
<text x="113.7" y="231.2">VCC_5V</text>
<text x="184.1" y="228.4">GND</text>
<text x="101.2" y="258.4">GND</text>
<text x="184.1" y="258.4">GND</text>
</g>
<g font-size="4.2" fill="#00f">
<text x="392.5" y="265.6">1.0</text>
<text x="310.9" y="275.1">Your Company</text>
<text x="304" y="282.9">2021-12-11</text>
</g>
<g font-size="3.9" fill="#00f">
<text x="346.4" y="63.1">QD1</text>
<text x="346.4" y="70.2">RCLK</text>
<text x="346.4" y="73.7">SRCLK</text>
<text x="346.4" y="153.1">RCLK</text>
<text x="346.4" y="156.6">SRCLK</text>
</g>
<g font-size="3.9" fill="#800">
<text x="250.5" y="260.9">TITLE:</text>
<text x="379.1" y="265.6">REV:</text>
<text x="287.4" y="275.1">Company:</text>
<text x="378.7" y="275.7">Sheet: 1/1</text>
<text x="287.4" y="282.8">Date:</text>
<text x="336.4" y="282.8">Drawn By: ncount0</text>
</g>
<g font-size="3.2" fill="#800">
<text x="41.6" y="6.7">1</text>
<text x="110.8" y="6.7">2</text>
<text x="179.9" y="6.7">3</text>
<text x="249.1" y="6.7">4</text>
<text x="318.2" y="6.7">5</text>
<text x="4.1" y="41.8">A</text>
<text x="405.9" y="41.8">A</text>
<text x="4.1" y="110.9">B</text>
<text x="405.9" y="110.9">B</text>
<text x="4.1" y="180.1">C</text>
<text x="405.9" y="180.1">C</text>
<text x="4.1" y="249.2">D</text>
<text x="405.9" y="249.2">D</text>
<text x="41.6" y="287.5">1</text>
<text x="110.8" y="287.5">2</text>
<text x="179.9" y="287.5">3</text>
<text x="249.1" y="287.5">4</text>
<text x="318.2" y="287.5">5</text>
</g>
<g font-size="3.2" fill="#000080">
<text x="45.5" y="28">91</text>
<text x="45.5" y="24.9">R81</text>
<text x="54.3" y="29.9">D17</text>
<text x="86" y="28.8">S9014</text>
<text x="86" y="25.6">Q1</text>
<text x="128.4" y="28">91</text>
<text x="128.4" y="24.9">R105</text>
<text x="137.2" y="29.9">D25</text>
<text x="168.9" y="28.8">S9014</text>
<text x="168.9" y="25.6">Q17</text>
<text x="77.2" y="34.4">Q2</text>
<text x="94.9" y="33.7">R82</text>
<text x="160.1" y="34.4">Q18</text>
<text x="177.8" y="33.7">R106</text>
<text x="77.2" y="37.6">S9014</text>
<text x="94.9" y="36.9">1K</text>
<text x="160.1" y="37.6">S9014</text>
<text x="177.8" y="36.9">1K</text>
<text x="59.6" y="45.7">22K</text>
<text x="59.6" y="42.5">R83</text>
<text x="142.5" y="45.7">22K</text>
<text x="142.5" y="42.5">R107</text>
<text x="287.2" y="47.4">U12</text>
<text x="287.2" y="50.6">SN74LV595APWR</text>
<text x="45.5" y="58">91</text>
<text x="45.5" y="54.9">R84</text>
<text x="54.3" y="59.9">D18</text>
<text x="86" y="58.7">S9014</text>
<text x="86" y="55.6">Q3</text>
<text x="128.4" y="58">91</text>
<text x="128.4" y="54.9">R108</text>
<text x="137.2" y="59.9">D26</text>
<text x="168.9" y="58.7">S9014</text>
<text x="168.9" y="55.6">Q19</text>
<text x="77.2" y="64.4">Q4</text>
<text x="94.9" y="63.7">R85</text>
<text x="160.1" y="64.4">Q20</text>
<text x="177.8" y="63.7">R109</text>
<text x="375.7" y="63.4">C36</text>
<text x="77.2" y="67.6">S9014</text>
<text x="94.9" y="66.9">1K</text>
<text x="160.1" y="67.6">S9014</text>
<text x="177.8" y="66.9">1K</text>
<text x="375.7" y="66.6">100nF</text>
<text x="59.6" y="75.7">22K</text>
<text x="59.6" y="72.5">R86</text>
<text x="142.5" y="75.7">22K</text>
<text x="142.5" y="72.5">R110</text>
<text x="45.5" y="88">91</text>
<text x="45.5" y="84.8">R87</text>
<text x="54.3" y="89.9">D19</text>
<text x="86" y="88.7">S9014</text>
<text x="86" y="85.5">Q5</text>
<text x="128.4" y="88">91</text>
<text x="128.4" y="84.8">R111</text>
<text x="137.2" y="89.9">D27</text>
<text x="168.9" y="88.7">S9014</text>
<text x="168.9" y="85.5">Q21</text>
<text x="77.2" y="94.4">Q6</text>
<text x="94.9" y="93.7">R88</text>
<text x="160.1" y="94.4">Q22</text>
<text x="177.8" y="93.7">R112</text>
<text x="77.2" y="97.5">S9014</text>
<text x="94.9" y="96.8">1K</text>
<text x="160.1" y="97.5">S9014</text>
<text x="177.8" y="96.8">1K</text>
<text x="59.6" y="105.7">22K</text>
<text x="59.6" y="102.5">R89</text>
<text x="142.5" y="105.7">22K</text>
<text x="142.5" y="102.5">R113</text>
<text x="45.5" y="118">91</text>
<text x="45.5" y="114.8">R90</text>
<text x="54.3" y="119.9">D20</text>
<text x="86" y="118.7">S9014</text>
<text x="86" y="115.5">Q7</text>
<text x="128.4" y="118">91</text>
<text x="128.4" y="114.8">R114</text>
<text x="137.2" y="119.9">D28</text>
<text x="168.9" y="118.7">S9014</text>
<text x="168.9" y="115.5">Q23</text>
<text x="77.2" y="124.4">Q8</text>
<text x="94.9" y="123.6">R91</text>
<text x="160.1" y="124.4">Q24</text>
<text x="177.8" y="123.6">R115</text>
<text x="77.2" y="127.5">S9014</text>
<text x="94.9" y="126.8">1K</text>
<text x="160.1" y="127.5">S9014</text>
<text x="177.8" y="126.8">1K</text>
<text x="289" y="130.4">U13</text>
<text x="59.6" y="135.6">22K</text>
<text x="59.6" y="132.5">R92</text>
<text x="142.5" y="135.6">22K</text>
<text x="142.5" y="132.5">R116</text>
<text x="289" y="133.5">SN74LV595APWR</text>
<text x="45.5" y="148">91</text>
<text x="45.5" y="144.8">R93</text>
<text x="54.3" y="149.9">D21</text>
<text x="86" y="148.7">S9014</text>
<text x="86" y="145.5">Q9</text>
<text x="128.4" y="148">91</text>
<text x="128.4" y="144.8">R117</text>
<text x="137.2" y="149.9">D29</text>
<text x="168.9" y="148.7">S9014</text>
<text x="168.9" y="145.5">Q25</text>
<text x="375.7" y="146.3">C37</text>
<text x="77.2" y="154.3">Q10</text>
<text x="94.9" y="153.6">R94</text>
<text x="160.1" y="154.3">Q26</text>
<text x="177.8" y="153.6">R118</text>
<text x="375.7" y="150.5">100nF</text>
<text x="77.2" y="157.5">S9014</text>
<text x="94.9" y="156.8">1K</text>
<text x="160.1" y="157.5">S9014</text>
<text x="177.8" y="156.8">1K</text>
<text x="59.6" y="165.6">22K</text>
<text x="59.6" y="162.5">R95</text>
<text x="142.5" y="165.6">22K</text>
<text x="142.5" y="162.5">R119</text>
<text x="45.5" y="178">91</text>
<text x="45.5" y="174.8">R96</text>
<text x="54.3" y="179.9">D22</text>
<text x="86" y="178.7">S9014</text>
<text x="86" y="175.5">Q11</text>
<text x="128.4" y="178">91</text>
<text x="128.4" y="174.8">R120</text>
<text x="137.2" y="179.9">D30</text>
<text x="168.9" y="178.7">S9014</text>
<text x="168.9" y="175.5">Q27</text>
<text x="77.2" y="184.3">Q12</text>
<text x="94.9" y="183.6">R97</text>
<text x="160.1" y="184.3">Q28</text>
<text x="177.8" y="183.6">R121</text>
<text x="77.2" y="187.5">S9014</text>
<text x="94.9" y="186.8">1K</text>
<text x="160.1" y="187.5">S9014</text>
<text x="177.8" y="186.8">1K</text>
<text x="59.6" y="195.6">22K</text>
<text x="59.6" y="192.4">R98</text>
<text x="142.5" y="195.6">22K</text>
<text x="142.5" y="192.4">R122</text>
<text x="45.5" y="208">91</text>
<text x="45.5" y="204.8">R99</text>
<text x="54.3" y="209.8">D23</text>
<text x="86" y="208.7">S9014</text>
<text x="86" y="205.5">Q13</text>
<text x="128.4" y="208">91</text>
<text x="128.4" y="204.8">R123</text>
<text x="137.2" y="209.8">D31</text>
<text x="168.9" y="208.7">S9014</text>
<text x="168.9" y="205.5">Q29</text>
<text x="77.2" y="214.3">Q14</text>
<text x="94.9" y="213.6">R100</text>
<text x="160.1" y="214.3">Q30</text>
<text x="177.8" y="213.6">R124</text>
<text x="77.2" y="217.5">S9014</text>
<text x="94.9" y="216.8">1K</text>
<text x="160.1" y="217.5">S9014</text>
<text x="177.8" y="216.8">1K</text>
<text x="59.6" y="225.6">22K</text>
<text x="59.6" y="222.4">R101</text>
<text x="142.5" y="225.6">22K</text>
<text x="142.5" y="222.4">R125</text>
<text x="45.5" y="237.9">91</text>
<text x="45.5" y="234.8">R102</text>
<text x="54.3" y="239.8">D24</text>
<text x="86" y="238.7">S9014</text>
<text x="86" y="235.5">Q15</text>
<text x="128.4" y="237.9">91</text>
<text x="128.4" y="234.8">R126</text>
<text x="137.2" y="239.8">D32</text>
<text x="168.9" y="235.5">Q31</text>
<text x="77.2" y="244.3">Q16</text>
<text x="94.9" y="243.6">R103</text>
<text x="160.1" y="244.3">Q32</text>
<text x="177.8" y="243.6">R127</text>
<text x="77.2" y="247.5">S9014</text>
<text x="94.9" y="246.8">1K</text>
<text x="160.1" y="247.5">S9014</text>
<text x="177.8" y="246.8">1K</text>
<text x="59.6" y="255.6">22K</text>
<text x="59.6" y="252.4">R104</text>
<text x="142.5" y="255.6">22K</text>
<text x="142.5" y="252.4">R128</text>
<text x="168.4" y="258.7">S9014</text>
</g>
<g font-size="3.2" fill="#00f">
<text x="46.6" y="47.3">X01</text>
<text x="129.5" y="47.3">X09</text>
<text x="267.1" y="54.3">X02</text>
<text x="267.1" y="57.9">X03</text>
<text x="274.7" y="54.9">1</text>
<text x="274.7" y="58.4">2</text>
<text x="278.2" y="56.6">QB</text>
<text x="301.8" y="58.4">15</text>
<text x="309.4" y="57.9">X01</text>
<text x="267.1" y="61.4">X04</text>
<text x="267.1" y="64.9">X05</text>
<text x="274.7" y="61.9">3</text>
<text x="274.7" y="65.4">4</text>
<text x="278.2" y="60.1">QC</text>
<text x="278.2" y="63.7">QD</text>
<text x="293.9" y="63.7">SER</text>
<text x="295.7" y="60.1">QA</text>
<text x="301.8" y="65.4">13</text>
<text x="301.8" y="61.9">14</text>
<text x="309.4" y="61.4">QD1</text>
<text x="267.1" y="68.4">X06</text>
<text x="267.1" y="72">X07</text>
<text x="274.7" y="69">5</text>
<text x="278.2" y="67.2">QE</text>
<text x="278.2" y="70.7">QF</text>
<text x="291.9" y="70.7">RCLK</text>
<text x="293.2" y="67.2">OE#</text>
<text x="301.8" y="69">12</text>
<text x="309.4" y="68.4">RCLK</text>
<text x="309.4" y="72">SRCLK</text>
<text x="46.6" y="77.3">X02</text>
<text x="129.5" y="77.3">X010</text>
<text x="267.1" y="75.5">X08</text>
<text x="274.7" y="72.5">6</text>
<text x="274.7" y="76">7</text>
<text x="278.2" y="74.3">QG</text>
<text x="278.2" y="77.8">QH</text>
<text x="287.2" y="77.8">SRCLR#</text>
<text x="289.8" y="74.3">SRCLK</text>
<text x="301.8" y="76">10</text>
<text x="301.8" y="72.5">11</text>
<text x="294.6" y="81.3">QH'</text>
<text x="301.8" y="79.6">9</text>
<text x="309.4" y="79">QD2</text>
<text x="46.6" y="107.2">X03</text>
<text x="129.5" y="107.2">X011</text>
<text x="46.6" y="137.2">X04</text>
<text x="129.5" y="137.2">X012</text>
<text x="268.8" y="137.2">X010</text>
<text x="276.5" y="137.8">1</text>
<text x="268.8" y="140.8">X011</text>
<text x="276.5" y="141.3">2</text>
<text x="280" y="139.5">QB</text>
<text x="280" y="143.1">QC</text>
<text x="297.4" y="143.1">QA</text>
<text x="303.6" y="141.3">15</text>
<text x="311.1" y="140.8">X09</text>
<text x="268.8" y="144.3">X012</text>
<text x="268.8" y="147.8">X013</text>
<text x="276.5" y="144.8">3</text>
<text x="276.5" y="148.3">4</text>
<text x="280" y="146.6">QD</text>
<text x="295.7" y="146.6">SER</text>
<text x="303.6" y="148.3">13</text>
<text x="303.6" y="144.8">14</text>
<text x="311.1" y="144.3">QD2</text>
<text x="268.8" y="151.3">X014</text>
<text x="268.8" y="154.9">X015</text>
<text x="276.5" y="151.9">5</text>
<text x="276.5" y="155.4">6</text>
<text x="280" y="150.1">QE</text>
<text x="280" y="153.6">QF</text>
<text x="293.7" y="153.6">RCLK</text>
<text x="295" y="150.1">OE#</text>
<text x="303.6" y="155.4">11</text>
<text x="303.6" y="151.9">12</text>
<text x="311.1" y="154.9">SRCLK</text>
<text x="311.1" y="151.3">RCLK</text>
<text x="268.8" y="158.4">X016</text>
<text x="276.5" y="158.9">7</text>
<text x="280" y="157.2">QG</text>
<text x="280" y="160.7">QH</text>
<text x="288.9" y="160.7">SRCLR#</text>
<text x="291.5" y="157.2">SRCLK</text>
<text x="303.6" y="158.9">10</text>
<text x="46.6" y="167.2">X05</text>
<text x="129.5" y="167.2">X013</text>
<text x="296.4" y="164.2">QH'</text>
<text x="303.6" y="162.5">9</text>
<text x="46.6" y="197.2">X06</text>
<text x="129.5" y="197.2">X014</text>
<text x="46.6" y="227.2">X07</text>
<text x="129.5" y="227.2">X015</text>
<text x="46.6" y="257.2">X08</text>
<text x="129.5" y="257.2">X016</text>
</g>
<g font-size="3.2" fill="#f00">
<text x="293.7" y="56.6">VCC</text>
<text x="301.8" y="54.9">16</text>
<text x="303.6" y="137.8">16</text>
<text x="295.5" y="139.5">VCC</text>
</g>
<g font-size="3.2">
<text x="274.7" y="79.6">8</text>
<text x="278.2" y="81.3">GND</text>
<text x="276.5" y="162.5">8</text>
<text x="280" y="164.2">GND</text>
</g>
</svg>
